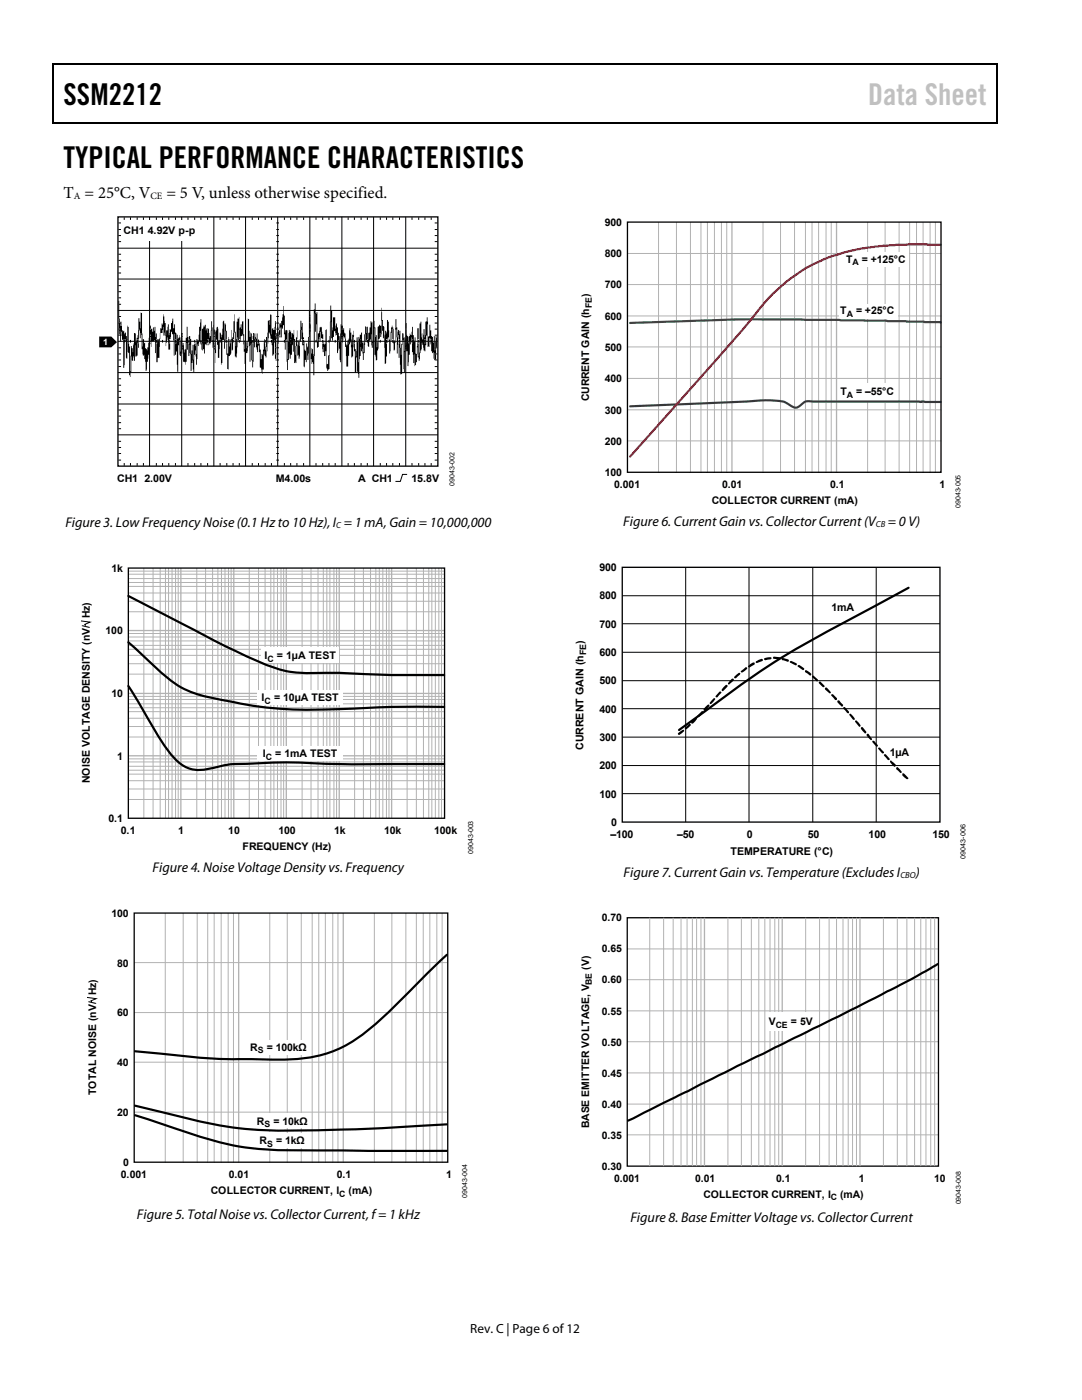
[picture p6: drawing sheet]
<svg xmlns="http://www.w3.org/2000/svg" width="216mm" height="279mm" viewBox="0 0 216 279" stroke-linecap="round" stroke-linejoin="round" font-family="sans-serif">
<path d="M10.5 12.7h.3v1h-.3zM198.8 12.7h.2v1h-.2zM198.8 12.7h.2v.3h-.2zM198.8 24.4h.2v.3h-.2z" fill="#000"/>
<path d="M10.5 12.8h188.3M10.7 13.7v11M198.9 13.7v11M10.5 24.5h188.3" fill="none" stroke="#000" stroke-width=".25"/>
<g fill="none" stroke="#000" stroke-width=".2">
<path d="M23.5 49.5h63.9M23.5 55.7h63.9M23.6 44.5h.6M23.6 45.8h.6M23.6 47h.6M23.6 48.2h.6M23.6 50.7h.6M23.6 52h.6M23.6 53.3h.6M23.6 54.5h.6M23.6 57h.6M23.6 58.2h.6"/>
<path d="M23.6 59.4h.6M24.8 43.4v.5M26 43.4v.5M27.4 43.4v.5M28.6 43.4v.5M29.8 43.3v49.7M31.2 43.4v.5M32.4 43.4v.5M33.7 43.4v.5M35 43.4v.5M36.3 43.3v49.7M37.5 43.4v.5"/>
<path d="M38.8 43.4v.5M40.1 43.4v.5M41.4 43.4v.5M42.7 43.3v49.7M43.9 43.4v.5M45.3 43.4v.5M46.5 43.4v.5M47.8 43.4v.5M49 43.3v49.7M50.3 43.4v.5M51.6 43.4v.5M52.9 43.4v.5"/>
<path d="M54.2 43.4v.5M55.1 44.5h.6M55.1 45.8h.6M55.1 47h.6M55.1 48.2h.6M55.1 50.7h.6M55.1 52h.6M55.1 53.3h.6M55.1 54.5h.6M55.1 57h.6M55.1 58.2h.6M55.1 59.4h.6"/>
<path d="M55.4 43.3v49.7M56.7 43.4v.5M58 43.4v.5M59.2 43.4v.5M60.6 43.4v.5M61.8 43.3v49.7M63.1 43.4v.5M64.4 43.4v.5M65.6 43.4v.5M66.9 43.4v.5M68.2 43.3v49.7M69.5 43.4v.5"/>
<path d="M70.7 43.4v.5M72.1 43.4v.5M73.3 43.4v.5M74.5 43.3v49.7M75.9 43.4v.5M77.1 43.4v.5M78.4 43.4v.5M79.7 43.4v.5M81 43.3v49.7M82.2 43.4v.5M83.5 43.4v.5M84.8 43.4v.5"/>
<path d="M86 43.4v.5M86.7 44.5h.6M86.7 45.8h.6M86.7 47h.6M86.7 48.2h.6M86.7 50.7h.6M86.7 52h.6M86.7 53.3h.6M86.7 54.5h.6M86.7 57h.6M86.7 58.2h.6M86.7 59.4h.6"/>
<path d="M23.5 62h63.9M23.5 68.1h63.9M23.5 74.4h63.9M23.6 60.7h.6M23.6 63.2h.6M23.6 64.5h.6M23.6 65.7h.6M23.6 66.9h.6M23.6 69.4h.6M23.6 70.6h.6M23.6 71.8h.6M23.6 73.2h.6"/>
<path d="M23.6 75.6h.6M23.6 76.9h.6M23.6 78.1h.6M23.6 79.3h.6M24.8 67.8v.6M26 67.8v.6M27.4 67.8v.6M28.6 67.8v.6M31.2 67.8v.6M32.4 67.8v.6M33.7 67.8v.6M35 67.8v.6"/>
<path d="M37.5 67.8v.6M38.8 67.8v.6M40.1 67.8v.6M41.4 67.8v.6M43.9 67.8v.6M45.3 67.8v.6M46.5 67.8v.6M47.8 67.8v.6M50.3 67.8v.6M51.6 67.8v.6M52.9 67.8v.6M54.2 67.8v.6"/>
<path d="M55.1 60.7h.6M55.1 63.2h.6M55.1 64.5h.6M55.1 65.7h.6M55.1 66.9h.6M55.1 69.4h.6M55.1 70.6h.6M55.1 71.8h.6M55.1 73.2h.6M55.1 75.6h.6M55.1 76.9h.6M55.1 78.1h.6"/>
<path d="M55.1 79.3h.6M56.8 67.8v.6M58 67.8v.6M59.2 67.8v.6M60.6 67.8v.6M63.1 67.8v.6M64.4 67.8v.6M65.6 67.8v.6M66.9 67.8v.6M69.5 67.8v.6M70.7 67.8v.6M72.1 67.8v.6"/>
<path d="M73.3 67.8v.6M75.9 67.8v.6M77.1 67.8v.6M78.4 67.8v.6M79.7 67.8v.6M82.2 67.8v.6M83.5 67.8v.6M84.8 67.8v.6M86 67.8v.6M86.7 60.7h.6M86.7 63.2h.6M86.7 65.7h.6"/>
<path d="M86.7 66.9h.6M86.7 69.4h.6M86.7 70.6h.6M86.7 71.8h.6M86.7 73.2h.6M86.7 75.6h.6M86.7 76.9h.6M86.7 78.1h.6M86.7 79.3h.6M86.7 64.5h.6M23.5 80.6h63.9M23.5 86.8h63.9"/>
<path d="M23.6 81.8h.6M23.6 83h.6M23.6 84.4h.6M23.6 85.6h.6M23.6 88.1h.6M23.6 89.3h.6M23.6 90.5h.6M23.6 91.8h.6M24.8 92.4v.5M26 92.4v.5M27.4 92.4v.5M28.6 92.4v.5"/>
<path d="M31.2 92.4v.5M32.4 92.4v.5M33.7 92.4v.5M35 92.4v.5M37.5 92.4v.5M38.8 92.4v.5M40.1 92.4v.5M41.4 92.4v.5M43.9 92.4v.5M45.3 92.4v.5M46.5 92.4v.5M47.8 92.4v.5"/>
<path d="M50.3 92.4v.5M51.6 92.4v.5M52.9 92.4v.5M54.2 92.4v.5M55.1 81.8h.6M55.1 83h.6M55.1 84.4h.6M55.1 85.6h.6M55.1 88.1h.6M55.1 89.3h.6M55.1 90.5h.6M55.1 91.8h.6"/>
<path d="M56.7 92.4v.5M58 92.4v.5M59.2 92.4v.5M60.6 92.4v.5M63.1 92.4v.5M64.4 92.4v.5M65.6 92.4v.5M66.9 92.4v.5M69.5 92.4v.5M70.7 92.4v.5M72 92.4v.5M73.3 92.4v.5"/>
<path d="M75.9 92.4v.5M77.1 92.4v.5M78.4 92.4v.5M79.7 92.4v.5M81.2 94.7h-.9l-.4 1.4h-1M82.2 92.4v.5M83.5 92.4v.5M84.8 92.4v.5M86 92.4v.5M86.7 81.8h.6M86.7 83h.6M86.7 84.4h.6"/>
<path d="M86.7 85.6h.6M86.7 88.1h.6M86.7 89.3h.6M86.7 90.5h.6M86.7 91.8h.6"/>
</g>
<g fill="#000">
<path d="M19.8 67.2h2.4l1.1 1.1-1.1 1h-2.4z" fill-rule="evenodd"/>
<path d="M23.6 60h.2v.6h-.2z" fill-rule="evenodd"/>
<path d="M23.6 60.8h.2v2.4h-.2z" fill-rule="evenodd"/>
<path d="M23.6 63.2h.2v.4h.1l.1 .8-.2 .1h.2v.6l.1-.9h.1l.1 1.7h.2v.3l.1-.2h.2v.7l.1-.2 .2-.1 .2 1.4 .1-2.8 .1 .2h.2l-.1 3 .2 1h.1v4.9h.1l.1-5h.2v.4h.2l.1 .8v-1.4l.2-.7-.1-1.4a.21 .21 0 0 1 .1-.3 .21 .21 0 0 1 .3 .2v1.4h-.2l.2 .1v.3v-.2h.2v-.9h.2v-.5l.1-3.4h.2v.7h.2l.1 1.3v-3.1h.1l.1 .1 .1 6.7 .1-1h.1l-.1-.5h.2v.8h.3v1h.1l.3 .4v-.6h.2v-.8l.1-.3h.1l-.1-.1v-.7h.1v-2.1h.2v-.3h.1v.6h-.1v.2l.4-.2v.6h.2v-.9h.1v.7h.1v-.8h.2v2l.1-.7h.2v1.4l-.2 .5v2.1h-.2v-2.3h.2l-.2-.1v-.9v.7l-.4 .3-.3-.1v1.1l-.1-.7h-.1l-.2 .6v1.7h-.2l-.1 1.4h-.2v1.5l-.1 .3h-.1v-1.8h-.1v-.5h-.2v-.9l-.1 .2h-.2l-.1-1.3h-.1v-2.8l-.2-.4v1h-.2l-.1-1.7-.2 2.3 .1 1.3h-.2l.1-.9h-.1v2.5l-.5 .1-.1-2.2v3.1h-.2l-.1-.9v.9l-.3-.1-.1-.8v3.2h-.2v.9h-.1v-.3h-.1v-4.4l-.3-.2v-2.5l-.1 3.8a.56 .56 0 0 1-.3-.8v-2.6l.2-.1-.3 .1v-.3h-.1v5l-.1 .5h-.2v-5.2l.2-.1h-.2v-.4l-.3 .1v-1.6h-.1v1.9l-.2 .1v-2.2l-.1 .7h-.2l.1-2.3zM23.8 65.6v.2h.2v-.2zM30 66.8v.2h.1v-.2zM30 67.3v.2h.1v-.2zM30 67.6v.1h.1zM24.9 67.7v.1h.1v-.1zM27.5 67.7v.1h.1v-.1zM30 67.8v.1h.1v-.1zM27.5 67.9v.5h.1v-.5zM30 68.1l.1 .1zM30 68.3v.2h.1v-.2z" fill-rule="evenodd"/>
<path d="M32.5 62.7l.1 .5h.2l.1 1.3h.2v2.4v-1h.3l.1-1.2h.2v2.2h.1l.1-1.2 .2 .1v-1.3h.2l.1-.9h.2v1.9l.2 .1v-.9h.1v1.7h.2l-.1 2h.2v-1.9l.1 .3h.2v.9l.1-.3h.1v-.5l.1 .4h.2v.8h-.2v-.3l-.1 .3h-.1l.1 .1v.7h-.1v5.3h-.2l-.2-4.1-.1 .7h-.2v-4.2l-.1 1.5v2.9h-.1l.1-2.9-.2-.2v-1.2l-.3-.1v-.4h-.2v1.5l-.1-.5v.5h-.2v.1h.2l-.2 .1v.5h.2l-.2 .1h.2v1a.19 .19 0 0 1-.2 .3 .19 .19 0 0 1-.2-.3v-2.4v.7h-.2v-.5h-.1v1.1h-.2v.7v-2.1h-.2v-.6l-.1 .6h-.2l-.1-1.8-.1 1.3h-.4v1.2l-.1 .4h-.2l.2 .1-.1 3.2h-.3v.9h-.3v-3.8h.2l-.2-.1h.2v-.6l.2-.1 .1 .2v-.3h.2l.1-2.1 .3 .1v-1h.1l.1 .2zM31.5 68.1l.1 .1zM35.3 68.1l.2 .1zM35 68.5h.2z" fill-rule="evenodd"/>
<path d="M36.2 66.5h.2v.3h-.1l.1 .2v.3h-.1l.1 .2-.1 .4h.1v.2h-.1l.1 .2-.1 .2v2h-.2v.6h-.2l-.1-2.9h.2l.1 2v-2h.2l-.2-.1z" fill-rule="evenodd"/>
<path d="M37.3 65.2h.1v2.1l.2-.1v1.2l-.1 1.4h-.2v-1.3v3.7h-.2v.6l-.1-.1a.32 .32 0 0 0 0-.4 .32 .32 0 0 0-.4-.1l-.2-2.4h-.1v-.4h.1l-.1-.2v-.3h.1l-.1-.1 .1-.1-.1-.2h.3l.1 .4v1.5h.1v-.6a.6 .6 0 0 0 .3-.7v-.9h.2l-.2-.1v-.7h.2zM37.3 68.1l.2 .1z" fill-rule="evenodd"/>
<path d="M38.8 68.4l.2 .1z" fill-rule="evenodd"/>
<path d="M40 63.7h.2l-.1 4.8h.2v1.3h-.1v-1.1h-.2v-2.7l-.1 2.1h-.3l.1 .1-.1 .9h-.1l-.1-.4-.1 4.1h-.2v-1.7l-.1-1.2h-.1v.9h-.1v3.6h-.2l-.1-2.5-.1 .6h-.2v1.5h-.2v-5.2l-.2 2.3h-.2v-2.6h.2h-.2l.2-.1-.1-1.3h.3v.6h.1l-.1 .5h.1v2.4l.1-.7h.2l.1-1.1v3h.1v-3h.2v-.3h.2l.2 2.1v-2.9h.2v.2h.2l.1-2.7h.2zM37.9 68.1l.1 .1zM39.4 68.1l.2 .1z" fill-rule="evenodd"/>
<path d="M41.4 68.4l.2 .1z" fill-rule="evenodd"/>
<path d="M41.4 68.5h.2v.4h-.2z" fill-rule="evenodd"/>
<path d="M40.6 65h.2l.1 .2v-.4h.2v1.1h.1v-.3l.2-.1v1l.1-.9h.2l.2 1.8v-.3h.2v-3h.2l.1 3.8h.2v-3.1l.1 1h.2v1h-.2v.2h.2v.3h-.2v.2h.2l-.2 .1 .2 .1-.2 .1v.1h.2v.2h-.2l.2 .2h-.2v.2h.2h-.2v.2l.2 .1h-.3v.6h-.2v-1.2l.2-.1-.3 .1-.1-2.2v2.1h-.3l.2 .1v.3l-.1 .2h-.2l-.1-.5 .1-.1-.1-.2h-.3v.5h-.1v.5l-.1-.2h-.3v1.8h-.2v-4.7v2.3h-.1l.1 .1v1.5h-.2v.2h-.1l-.1-1.4v-2.8l.2-.1zM41.4 67.7v.1h.2v-.1zM40.4 68.1l.1 .1zM40.9 68.1l.2 .1zM41.2 68.1l.1 .1z" fill-rule="evenodd"/>
<path d="M42.7 68.9a.21 .21 0 0 1 .2 .2 .21 .21 0 0 1-.2 .2z" fill-rule="evenodd"/>
<path d="M42.9 68.2h.2v2.3h-.2v2z" fill-rule="evenodd"/>
<path d="M42.7 69.4h.2v.4h-.2z" fill-rule="evenodd"/>
<path d="M43.2 65.3l.3-.1 .1 .4v1.9a.27 .27 0 0 0-.1 .3 .27 .27 0 0 0 .3 .1v-1.5a.6 .6 0 0 1 .3 .8l.1 .1v-.5h.2v-2.6l.3-.2v3.8l.1-3.2h.2l.1 1.4h.2l-.1 2.4 .1 .1h-.2l-.1-2.4-.1 3.5h-.2v-1.4l.2-.1h-.2v-.3h-.2v-1.4v1.4h-.1v.3h-.2l.2 .1v4.3h-.2v.3h-.1v-5.1h-.1v.4h-.4l.2 .1v3.2h-.3v-2.6h-.2l.1-.7-.2-.4-.1 .4h-.2v-1.9l.1-.3h.2zM43.5 68.1l.1 .1z" fill-rule="evenodd"/>
<path d="M45.5 67.2l.1 .5h.2v1.5h.1l.1-1h.1v2.3l-.2 .5a.53 .53 0 0 0-.3 .7l-.1 2h-.2v-2.9h-.1v-2.3h.1v2h.2z" fill-rule="evenodd"/>
<path d="M46.8 62.7l.1 3.5h.1v2.9l.1-.9h.1l-.1-.2 .1-3.8h.2v-.6h.3v-.4h.1v2.4v-.3h.2v-.6h.2l.1 1v-1.5l.3-.1v2.6h.1l.1 3 .2 .1v-.3h.2v-1.2h.2v.8v-5.5l.3 .1 .1 3.5h.2v-.8l.1 .1h.1l.1 5.3 .2-5.3h.2v1.2l.1-1.2h.1l.2 1.1h.1v-1.1h.2l-.1 1.7 .2 .4 .1-.9v.7h.2l-.2 .1h.2v1.3h.2v1.9h.2v-1.1h.2l.1 .3 .2-3.2 .2 .1v2l.2-.6v-1h.2v.3l.1-.3h.1v.3h-.1v1.6h-.2l.1-.9h-.1v2.1h-.2v-.2h-.2l-.2-1v3.6h-.1v.9l-.1-.9h-.2v.7l-.1-.5a.49 .49 0 0 0-.3-.7v-2.9h-.1v-1.4l-.2 .2v1.2h-.2l-.1-1h-.1v-1.1l.1-.1-.3 .1v-.5l-.1 .4 .1 1.2h-.2l-.1-.9-.1 4.9h-.2v-1.4h-.2v-3.4l-.1 .4v3.3h-.2v-3.1h-.1v-1h-.2l-.1 2.4h-.4l.1 1.4a.51 .51 0 0 1-.3 .7v-2.4h-.2v-1.5a.32 .32 0 0 1 .1-.5l-.1-.1v-1.1h-.2v-.3l-.1 .4h-.3v1.1h-.1v-.5h-.1l-.1-1.9v2.1h-.2l-.1-.6v.8h-.2l.2 .1-.1 2.3-.1 .8h-.2v-.2h-.1v-4.9l-.2 .3v1.2h-.2l.2 .2h-.2l-.1 2h-.2v-1.7l.2-.1h-.2v-.2l-.2 .2v-.3h.1v-2l.1 1.9h.1v-.4h.2l.1-3.2h.2zM49.8 68.1l.2 .1zM50.1 68.1l.1 .1zM50.5 68.1l.2 .1z" fill-rule="evenodd"/>
<path d="M53.1 67.2h.2v.9h-.2z" fill-rule="evenodd"/>
<path d="M55 71.9l.1 .1z" fill-rule="evenodd"/>
<path d="M55.3 65.2h.3l-.2 .1 .2 .3h-.3z" fill-rule="evenodd"/>
<path d="M53.9 62.7l.3 .1v3.9l.1-1.2h.2v.3h.3l.1-1.7h.2v3.3v-.9h.2v-.7h.3h-.2v.2h.2h-.2v.2h.2v.2l-.2 .1 .3-.1 .1-.6h.1v1h-.1v.2l-.1-.2h-.4v.8h-.2v1.7h-.1l.1 .1v1.1h-.1v.2h.1v1.1l-.2-.2-.1-3.8-.2 .3 .1 2.6h-.2v.3h-.2v-2.1l-.1-.2v-.2h.1l-.1-.1a.29 .29 0 0 0 .1-.3 .29 .29 0 0 0-.1-.3h.1v-.1l-.3-.1-.1-1-.1-.2h-.2v1.1h-.1v.6h-.1v-4.1l.4-.1v.9h.1zM55.4 66.5v.2h.2v-.2zM54.3 68.1l.2 .1zM54.9 68.1l.2 .1z" fill-rule="evenodd"/>
<path d="M55.4 67h.3v1.5h-.2l.1-1.4z" fill-rule="evenodd"/>
<path d="M55.8 67h.1v.3h-.1z" fill-rule="evenodd"/>
<path d="M56.6 61.1h.1v1.9h.1v3.4l.2-.6 .4 .1v2.2h-.2l-.1-.4-.2 .4v1.7l-.2-4.9h-.2v.7h-.2l-.1-.3v2h-.2v-2l-.1 .3h-.1v-1l.2-.1 .1 .3v-.8h.2l.1-1.3h.2z" fill-rule="evenodd"/>
<path d="M57.6 65.8h.2v.4h.2l.1-.3v1.4l.1-.8h.3l.1 .3 .1-1v1.9h.2v.4h-.2v-.2l-.3 .2 .2 .1v2h-.2v-1.4h-.1v2h-.3v.8h-.2l-.2-2.3v2.5h-.2v2.1h-.1l-.1-1.7v-4h.2v3.5v-3.5h.2zM58 67.7l.1 .1zM58 67.9l.1 .5zM57.6 68.1l.2 .1zM58.2 68.1l.1 .1zM58 68.5h.1z" fill-rule="evenodd"/>
<path d="M59.2 65.9l.1 1.8-.1 .1 .1 .1-.1 .4 .1 .1v.5l-.2 .2v3.4h-.1l-.1-.3v.3h-.2v-4.3h.2l.1 2.6v-1.7l.1-.9v-.9h.1z" fill-rule="evenodd"/>
<path d="M59.5 67.9h.2v.2h-.2z" fill-rule="evenodd"/>
<path d="M59.9 64h.2v1.2l.1-.7h.2l.1 2.8h.2v.4h-.2v.1h.2l-.2 .1v.5h.2v-.2l.1 1.8h.2l.1-.2v-1.3h.2l.1 .8 .1-1.1h.1v3.6h-.2l-.2-2v2.5h-.2v-.5h-.2v1.5l-.2-.1v-4.3h-.3v-2.5l-.1 1.3-.1-1.9h-.1v2.3l-.1 .1-.2-.2 .2-.2zM60.5 68.5h.2z" fill-rule="evenodd"/>
<path d="M59.5 68.2h.2v.9l.2-.9-.1 3.4h-.2v-.8l-.3 .2v-2.1h.2z" fill-rule="evenodd"/>
<path d="M62.8 60.6h.2l.1 2h.1v-.3h.1v5.8h-.1v-3.4h-.1v1.5h-.2l-.1-3.7-.1 12.4h-.2v-2.3l-.1-.3h-.1v.4l-.1-.1v-.9h-.2l-.1-1.2v-4.3l-.1 .6h-.1l.1 .4h-.2v.9h-.1v-.9h.1l.1-5.4 .2 1v.4h-.2h.2v1.2l-.2 .1h.2l.1 .2v5.8h.2v-1h.1v.2h.1v.9l.2 .4v-2.8h.1l-.1-.1v-6.3h.2zM61.7 65.6v.2h.2v-.2z" fill-rule="evenodd"/>
<path d="M63.8 65.3l.1-.1 .3 .1 .1 1.4h.2v1l-.4-.2v-1.3h-.2v1.9h-.1l-.1-.9-.1 2-.4 .2 .2-2.9h.3z" fill-rule="evenodd"/>
<path d="M64.3 67.8l.2 .1z" fill-rule="evenodd"/>
<path d="M64.3 68.4l.2 .1z" fill-rule="evenodd"/>
<path d="M64.6 67.9l.1 .2z" fill-rule="evenodd"/>
<path d="M65.9 61h.2v1h.2l.1 3.9v-2.6h.5v2.3l.2-1h.1v.7h.2v1.1l.2 .1v.6h.2v1h-.2v-.3l-.1 .3h-.2l.2 .1v1.7l-.1 .6h-.2v-3.6h-.1v-.4h-.1l-.1 .5v-1l-.3 .1v1.1h-.2v.9l-.1-.6h-.2l-.1-3.2v3.8h-.2l-.1 5.6h-.2v.3h-.2v-.3l-.2-.3v-3.3h-.2v1h-.2v-1.9l-.1 1.1h-.2l-.1-1.8 .3 .1 .1-.4v.6v-.2h.2v-2.8l.3-.1-.1 2.5h.1v4.5h.1l.2-.1v-1.6l.2-.1z" fill-rule="evenodd"/>
<path d="M67.6 68.2h.5v4.1h-.2v-.5h-.1v-2.2h-.2z" fill-rule="evenodd"/>
<path d="M68 64.7h.1v.4l.3-.1v.8l.1-.3h.2v.9l.2 .1 .1 1.6h-.1l-.1-.8h-.2l-.1-.2-.1 1.3-.2-.1 .1-.7h-.2v.5h-.2zM68.1 65.6v.2h.2v-.2zM68.1 66.8v.2h.2v-.2zM68.1 67.3v.2h.2v-.2z" fill-rule="evenodd"/>
<path d="M69.7 65.5h.2v.9h.2l.1 2.4 .1-2h.2v-.8l.1 2.4h.2l-.2 .1h.2v1.2h.2v1.4l.2-1.1v-1.8l.2 .1v4l.2-4.1-.1-1h.2v.4h.1v-.8h.3v-.4h.1v2.1l.1-.3h.2v2.1l.1-1.8h.1v-.3h.2l-.1 2.3h-.2v1.3h-.2l-.1-2.2-.1 .5h-.1l-.1-.9v1.9h-.2v.6h-.1v3.7h-.2l-.1-1.2h-.2v-4v1.1h-.1v3.1l-.3-.1v-4.2h-.2l-.1-.8v-2.1v3.9l-.4 .2v-3.2h-.2l-.1 .6h-.1v2.4l-.2-.1v2.2h-.4l-.1-4h-.1v-1h.1l.1 .7h.2v-.6l.3 .1-.1-.7 .2-.1zM72 67.7l.1 .1zM72 67.9l.1 .5zM69.7 68.1l.1 .1zM71.7 68.1l.1 .1zM69.4 68.5h.2zM72 68.5h.1z" fill-rule="evenodd"/>
<path d="M71.2 67.3h.2v.8h-.2z" fill-rule="evenodd"/>
<path d="M72.9 65.1v.1h.2v1.3l.1-1.3h.2v2.5h-.2l-.1 .4h-.2v-1.4v1.4h-.2z" fill-rule="evenodd"/>
<path d="M76.1 61.4l.1 .9v1.6h.2v1.2h.2l.1 .1v1.9l.2-.3v-.8h.1v.5l.2-.3v-2.3h.2v.3h.2l.1 3.6h.2l-.2 .4h.2v1.9v.4h-.2v-2.4l-.1-.8h-.2l-.2 .8 .1 .4h-.3h.2v2.6h-.2v1.5h-.2l-.1-5.5-.1 .4h-.2l-.2-3.5v2.7l-.1 .5h-.2l-.1-.7v1.1l-.3 .1v1.9l-.1 .3h-.1v1.9l-.1 .1h-.2l-.1-1.1h-.2v-2.6h.2l-.2-.1v-2.6l-.2 .1v.2h.1v1h-.1l-.1 2.6h-.2l-.1-.5v-2.2l-.2 1.2-.4 .2 .2 .1v1l-.3-.1v-1.2h-.2l.3-.1v-1.3l.2-.1v-1.1h.2l.1 .7-.1-1.9h.2v.3h.2l-.1 3.8h.2v-4h.1v.8h.1v-1l.1 1.3h.2v1.9l.1-.3h.2v1.2h-.2v.1h.2v1.1h.1v-1l.1-.1v-3h.1l.1-.4h.2v.3l.3-.1zM77 67.7v.1h.2v-.1zM77 67.9v.5h.2v-.5zM76.8 68.1l.2 .1z" fill-rule="evenodd"/>
<path d="M78.9 63.7h.2v1.6h.2v2l.1-1.5h.2v.9l.1-.7h.2l-.1 2.2 .1 1.2h.1v1.4l.3-4.3a.48 .48 0 0 1 .2 .7l.2 2.8v-2.7h.2v.4h.1v-3.2h.1v2.3l.4 .4v.9l-.2 .1h.2v.3l.1-.3h.2v2.6h-.2l-.1 2.3h-.2v-3a.31 .31 0 0 1-.3-.2 .31 .31 0 0 1 0-.3v-.5v.2h-.1l.1 .1v.2h-.1v.7h-.1v4.1h-.2v-.7l-.1-.1v-5.7h-.2l-.1 6.7-.3 .1-.1-5.3-.1 2h-.2v-2.9h.2h-.2a.36 .36 0 0 0 0-.7h.2v-.1h-.2v-.8l-.1 3.6h-.2l.1-2.4-.2-.8v-1.5h-.2v2.7l-.2 1.4h-.2v-1.4l-.2-.1a.29 .29 0 0 0 .2-.3 .29 .29 0 0 0-.2-.3h.2v-.1h-.2v-2.1h-.1l-.1 2.5-.2 .1 .1-2.9h.2v-.3h.1v.3h.2v.4v2.5h.2zM80.9 67.8v.1h.1v-.1zM80.9 68.1l.1 .1zM81 68.1l.2 .1zM80.9 68.3v.2h.1v-.2zM80.9 68.5v.2h.1v-.2zM80.9 68.8v.1h.1z" fill-rule="evenodd"/>
<path d="M82.2 65.2h.2v1.7h.2l.1 1.3v-.9h.2l-.1 .9 .2 2.4h.2l.1-1.5v-3.6h.2v2.2h-.1v.1h.1l-.1 .1v.5l.1 .1h-.1h.1l.1 2.6 .2-2.9-.1-3.6h.2v-.4h.2v3.1l.1-.8h.1v1.3h.1l.1-2.1h.2v1.6l.2-.4v-2.6a.79 .79 0 0 0 .3-1h.1l.1 .9v3l.1-.1h.2v-2.3h.2v1.1h.1v1.2a.66 .66 0 0 1 .4 .8l-.2 .3 .4 .3v-1.4h.1v2.8h.1v-.5h.2v1.1h-.2v.2h.2v1.1h-.2h-.1v-1.3l-.2 1.1v-1.3l-.3 .2v-.4h-.2v-2.4h-.1v1v-1.2h-.2v1.7h-.2v-.1l-.2 .1-.1-4.5v2.3h-.2v1.1h-.1l.1 .1v.7l-.1-.1-.1 1.3a.52 .52 0 0 1-.3-.7l-.1-.6h-.1v-.4h-.1v1.3l-.1 .2h-.2l-.1 1.8-.1 .3h-.2v-.7h-.1l-.1-2-.1 3h-.2v.6h-.2l-.1-2.2v2.4v-.6h-.2v-1.7l-.1-.5h-.2v-3l-.2 .7a.24 .24 0 0 1-.3 .2 .24 .24 0 0 1-.1-.4v-.7h.2v-.6l.1 .3 .2 .1zM84.7 67.7v.1h.2v-.1zM84.7 67.9v.5h.2v-.5zM82.4 68.1l.2 .1zM83.9 68.1l.2 .1zM84.2 68.1l.1 .1zM84.4 68.1l.1 .1zM85.4 68.1l.2 .1zM84.7 68.5h.2z" fill-rule="evenodd"/>
<path d="M81.9 68.2h.1v.5h-.1z" fill-rule="evenodd"/>
<path d="M86.9 67.1h.2l.1 .3v1.8h-.2v-.7v.8h-.2v-1.1h.3l-.2-.1z" fill-rule="evenodd"/>
</g>
<path d="M23.5 43.3h63.9v49.7h-63.9z" fill="none" stroke="#000" stroke-width=".26"/>
<path d="M24.2 43.9h13.8v4.1h-13.8z" fill="#fff"/>
<g fill="none" stroke="#b2b2b2" stroke-width=".2">
<path d="M25.6 120h63.1M25.6 118.3h63.1M25.6 117h63.1M25.6 116.2h63.1M25.6 115.5h63.1M25.6 114.6h63.1M25.6 114h63.1M28.7 113.4v49.9M30.5 113.4v49.9M32 113.4v49.9M33 113.4v49.9M33.6 113.4v49.9"/>
<path d="M34.3 113.4v49.9M35 113.4v49.9M35.6 113.4v49.9M39.3 113.4v49.9M41 113.4v49.9M42.4 113.4v49.9M43.5 113.4v49.9M44.2 113.4v49.9M44.9 113.4v49.9M45.6 113.4v49.9M46.1 113.4v49.9M49.7 113.4v49.9"/>
<path d="M51.6 113.4v49.9M52.9 113.4v49.9M54 113.4v49.9M54.7 113.4v49.9M55.4 113.4v49.9M56.1 113.4v49.9M56.6 113.4v49.9M60.3 113.4v49.9M62.1 113.4v49.9M63.5 113.4v49.9M64.5 113.4v49.9M65.2 113.4v49.9"/>
<path d="M65.8 113.4v49.9M66.6 113.4v49.9M67.2 113.4v49.9M70.8 113.4v49.9M72.5 113.4v49.9M73.9 113.4v49.9M75 113.4v49.9M75.7 113.4v49.9M76.4 113.4v49.9M77.1 113.4v49.9M77.6 113.4v49.9M81.2 113.4v49.9"/>
<path d="M83.1 113.4v49.9M84.5 113.4v49.9M85.6 113.4v49.9M86.2 113.4v49.9M86.9 113.4v49.9M87.6 113.4v49.9M88.1 113.4v49.9M25.6 139.6h63.1M25.6 139h63.1M25.6 122.1h63.1M25.6 134.5h63.1M25.6 132.5h63.1"/>
<path d="M25.6 130.8h63.1M25.6 129.6h63.1M25.6 128.8h63.1M25.6 127.9h63.1M25.6 127.1h63.1M25.6 126.4h63.1M25.6 147.1h63.1M25.6 145h63.1M25.6 143.3h63.1M25.6 142h63.1M25.6 141.2h63.1M25.6 140.5h63.1"/>
<path d="M25.6 159.6h63.1M25.6 157.5h63.1M25.6 155.8h63.1M25.6 154.5h63.1M25.6 153.7h63.1M25.6 152.9h63.1M25.6 152.1h63.1M25.6 151.4h63.1"/>
</g>
<path d="M36.1 113.4v49.9M46.7 113.4v49.9M57.1 113.4v49.9M67.7 113.4v49.9M78.1 113.4v49.9M25.6 125.8h63.1M25.6 138.4h63.1M25.6 150.8h63.1" fill="none" stroke="#b2b2b2" stroke-width=".26"/>
<path d="M25.6 113.4h63.1v49.9h-63.1z" fill="none" stroke="#000" stroke-width=".26"/>
<path d="M25.6 136.9l2.3 3.6a77.6 77.6 0 0 0 6.7 10.6 6.6 6.6 0 0 0 7.3 2.3 22.4 22.4 0 0 1 7.9-1 123.8 123.8 0 0 1 16.8 .1h22M25.6 128.2l2.6 2.4a38.1 38.1 0 0 0 8.8 7 39.8 39.8 0 0 0 9.7 2.5 82 82 0 0 0 22 1.4 227 227 0 0 1 19.9-.4" fill="none" stroke="#000" stroke-width=".44"/>
<path d="M16.2 123.9l1.8 .3-1.1 .4 .2 .3" fill="none" stroke="#000" stroke-width=".2"/>
<g fill="#fff">
<path d="M52.2 129.2h15.4v3.1h-15.4z"/>
<path d="M51.3 137.7h17.1v3h-17.1z"/>
<path d="M51.3 148.8h17.1v3h-17.1z"/>
</g>
<path d="M25.6 118.9l10.5 5.5a153.3 153.3 0 0 0 19.1 9 29.8 29.8 0 0 0 10.4 .9h2.1a246.6 246.6 0 0 0 20.9 .4" fill="none" stroke="#000" stroke-width=".44"/>
<g fill="none" stroke="#b2b2b2" stroke-width=".2">
<path d="M26.8 192.1h62.5M33 182.2v49.7M36.6 182.2v49.7M39.3 182.2v49.7M41.4 182.2v49.7M42.7 182.2v49.7M44.1 182.2v49.7M45.5 182.2v49.7M46.6 182.2v49.7M53.8 182.2v49.7M57.3 182.2v49.7M60.1 182.2v49.7"/>
<path d="M62.3 182.2v49.7M63.6 182.2v49.7M64.9 182.2v49.7M66.4 182.2v49.7M67.4 182.2v49.7M74.7 182.2v49.7M78.2 182.2v49.7M81 182.2v49.7M83.1 182.2v49.7M84.5 182.2v49.7M85.8 182.2v49.7M87.2 182.2v49.7"/>
<path d="M88.2 182.2v49.7M26.8 212h62.5M26.8 202.1h62.5M26.8 222h62.5"/>
</g>
<path d="M47.6 182.2v49.7M68.5 182.2v49.7" fill="none" stroke="#b2b2b2" stroke-width=".26"/>
<path d="M17.4 199.1l1.8 .2-1.1 .4 .2 .3" fill="none" stroke="#000" stroke-width=".2"/>
<path d="M26.8 182.2h62.5v49.7h-62.5z" fill="none" stroke="#000" stroke-width=".26"/>
<g fill="#fff">
<path d="M49.5 207.6h12.2v2.9h-12.2z"/>
<path d="M49.5 222h12.2v3h-12.2z"/>
<path d="M49 226.1h12.2v3h-12.2z"/>
<path d="M53.3 222.2h1.1v3.3h-1.1z"/>
<path d="M53.3 226h1.1v3.3h-1.1z"/>
</g>
<path d="M89.2 190.5l-5.2 5a95.1 95.1 0 0 1-13 11.9 24.8 24.8 0 0 1-14.4 4.1l-5.9-.1a139.6 139.6 0 0 1-20.8-1.3l-3-.3M26.9 220.7l7.5 1.8a83.1 83.1 0 0 0 28.1 3.1 488.6 488.6 0 0 0 26.7-1.2M26.9 222.6l7.5 2.4a66.2 66.2 0 0 0 19.2 4.4l5.9 .2 29.7 .1" fill="none" stroke="#000" stroke-width=".43"/>
<g fill="none" stroke="#b2b2b2" stroke-width=".2">
<path d="M125.2 56.8h62.6M125.2 50.6h62.6M131.4 44.3v50M135 44.3v50M137.8 44.3v50M139.9 44.3v50M141.2 44.3v50M142.6 44.3v50M144 44.3v50M145 44.3v50M152.3 44.3v50M155.7 44.3v50"/>
<path d="M158.5 44.3v50M160.7 44.3v50M162 44.3v50M163.3 44.3v50M164.8 44.3v50M165.9 44.3v50M173.1 44.3v50M176.6 44.3v50M179.4 44.3v50M181.5 44.3v50M182.9 44.3v50M184.2 44.3v50"/>
<path d="M185.6 44.3v50M186.6 44.3v50M125.2 75.5h62.6M125.2 69.2h62.6M125.2 63.1h62.6M125.2 88h62.6M125.2 81.8h62.6"/>
</g>
<path d="M146 44.3v50M166.9 44.3v50" fill="none" stroke="#b2b2b2" stroke-width=".26"/>
<g fill="#fff">
<path d="M167.5 76.4h11.7v3.5h-11.7z"/>
<path d="M167.4 60.7h11.6v2.9h-11.6z"/>
<path d="M168.4 50.3h12.9v2.9h-12.9z"/>
</g>
<path d="M187.7 64.4l-15.5-.5-22.5-.2-24 .8" fill="none" stroke="#008340" stroke-width=".44"/>
<path d="M187.7 80.2l-25.7-.1a2.14 2.14 0 0 0-2.4 .9 1.36 1.36 0 0 1-2-.2 6.6 6.6 0 0 0-4.2-.9l-27.7 1.2" fill="none" stroke="#0a347c" stroke-width=".44"/>
<path d="M187.7 48.9l-6.6-.1-6.4 .4-4.7 .8-5.1 1.6a33.9 33.9 0 0 0-15 12.1l-7 8.1-17.2 19.3" fill="none" stroke="#db0029" stroke-width=".44"/>
<path d="M125.2 44.3h62.6v50h-62.6zM125.2 183.2h62.1v49.5h-62.1z" fill="none" stroke="#000" stroke-width=".26"/>
<path d="M124.2 113.2h63.4v50.9h-63.4z" fill="none" stroke="#000" stroke-width=".27"/>
<path d="M124.2 118.9h63.4M136.8 113.2v50.9M149.5 113.2v50.9M162.2 113.2v50.9M174.8 113.2v50.9M124.2 135.8h63.4M124.2 130.2h63.4M124.2 124.5h63.4M124.2 158.4h63.4M124.2 152.8h63.4M124.2 147.1h63.4M124.2 141.4h63.4" fill="none" stroke="#000" stroke-width=".2"/>
<path d="M181.3 117.3l-1.5 .8a416.6 416.6 0 0 0-26.9 15.1l-5.6 3.8-11.8 8.7" fill="none" stroke="#000" stroke-width=".44"/>
<path d="M180 154.4a1.35 1.35 0 0 0 1 1.1l.2-.1a.56 .56 0 0 0-.4-.6 .6 .6 0 0 0-.8-.4zM178.9 153.1l-.1 .4 .4 .3a.54 .54 0 0 0 .7 .4 1.36 1.36 0 0 0-1-1.1zM177.7 151.8a1.33 1.33 0 0 0 .9 1.2l.1-.4-.9-.8zM176.4 150.6a.55 .55 0 0 0 .4 .6 .5 .5 0 0 0 .7 .4v-.2l-.4-.4a.54 .54 0 0 0-.7-.4zM175.3 149.2v.3l.3 .4a.54 .54 0 0 0 .7 .4 .55 .55 0 0 0-.4-.7 .5 .5 0 0 0-.6-.4zM174.1 147.8a.63 .63 0 0 0 .4 .8 .49 .49 0 0 0 .6 .4l.1-.3-.7-.8zM173 146.5v.4l.3 .3a.53 .53 0 0 0 .6 .4v-.2l-.6-.9zM171.8 145.2v.3l.3 .4a.53 .53 0 0 0 .7 .4v-.3l-.3-.4a.49 .49 0 0 0-.7-.4zM170.7 143.8v.3l.8 1 .2-.4-.4-.5a.54 .54 0 0 0-.6-.4zM169.5 142.5a.72 .72 0 0 0 .4 .8l.4 .3 .2 .1v-.4l-.3-.4a.53 .53 0 0 0-.7-.4zM168.3 141.2a.55 .55 0 0 0 .4 .6l.3 .4 .4 .1a.63 .63 0 0 0-.4-.7 .54 .54 0 0 0-.7-.4zM167.1 139.8a1.67 1.67 0 0 0 .9 1.2l.2-.1a.5 .5 0 0 0-.4-.7 .5 .5 0 0 0-.7-.4zM165.9 138.6a.55 .55 0 0 0 .4 .7 .5 .5 0 0 0 .7 .4 .66 .66 0 0 0-.5-.9l-.2-.2zM164.7 137.3a1.42 1.42 0 0 0 .9 1.1l.2-.2-.4-.5a.56 .56 0 0 0-.7-.4zM163.4 136.1a.66 .66 0 0 0 .5 .8l.3 .2h.3a.55 .55 0 0 0-.4-.7l-.4-.4zM162.1 134.9a.5 .5 0 0 0 .4 .6 .55 .55 0 0 0 .7 .4v-.1a1.77 1.77 0 0 0-1.1-.9zM160.7 133.8v.4l1 .6 .2-.2-.1-.2-.8-.6zM159.2 132.8v.2l.9 .7 .3-.1v-.2l-.7-.5-.3-.2zM157.6 132v.2l1.2 .6 .2-.1a.54 .54 0 0 0-.6-.6l-.6-.2zM156 131.3l.1 .5 1.1 .3 .2-.2a.57 .57 0 0 0-.7-.5zM154.3 131.1l-.1 .2a1.23 1.23 0 0 0 1.5 .1l-.2-.3zM152.5 131.4v.2l.2 .2 1-.2 .3-.3-.3-.2zM150.8 132v.2l.1 .1 .7-.2a.52 .52 0 0 0 .6-.4l-.3-.2zM149.3 132.9v.2a.53 .53 0 0 0 .7-.2 .57 .57 0 0 0 .6-.6 1.4 1.4 0 0 0-1.3 .6zM147.9 133.9v.3a1.38 1.38 0 0 0 1.2-.9l-.3-.1zM146.5 135v.3a.65 .65 0 0 0 .8-.4l.4-.4-.2-.2zM146 135.5l-.8 .9 .2 .2 .6-.4a.54 .54 0 0 0 .4-.7zM144.6 136.9l-.5 .6v.4a.55 .55 0 0 0 .6-.4 .61 .61 0 0 0 .4-.8h-.2zM143.5 138.1l-.7 .8v.2a.5 .5 0 0 0 .7-.4 .55 .55 0 0 0 .4-.6zM142.4 139.4l-.7 .8v.3a1.43 1.43 0 0 0 1-1zM141 140.9l-.2 .1a.62 .62 0 0 0-.4 .8 .5 .5 0 0 0 .7-.4 .62 .62 0 0 0 .4-.8zM140 142l-.4 .4a.55 .55 0 0 0-.4 .6 .72 .72 0 0 0 .9-.5l.2-.4v-.1zM138 144v.4a1.34 1.34 0 0 0 1.1-1l-.2-.2-.1 .1zM136.7 145.2l-.1 .3a1.33 1.33 0 0 0 1.2-1l-.3-.1zM135.3 146.3v.3l.3 .1 .9-.7v-.3h-.3z" fill="#000"/>
<g fill="none" stroke="#b2b2b2" stroke-width=".2">
<path d="M125.2 195.5h62.1M125.2 189.4h62.1M129.6 183.2v49.5M132.4 183.2v49.5M134.3 183.2v49.5M135.9 183.2v49.5M137.1 183.2v49.5M138.2 183.2v49.5M139 183.2v49.5M139.9 183.2v49.5M145.2 183.2v49.5M147.9 183.2v49.5"/>
<path d="M149.9 183.2v49.5M151.4 183.2v49.5M152.6 183.2v49.5M153.6 183.2v49.5M154.6 183.2v49.5M155.4 183.2v49.5M160.8 183.2v49.5M163.5 183.2v49.5M165.4 183.2v49.5M166.9 183.2v49.5M168.2 183.2v49.5M169.2 183.2v49.5"/>
<path d="M170.1 183.2v49.5M170.9 183.2v49.5M176.3 183.2v49.5M179 183.2v49.5M181 183.2v49.5M182.5 183.2v49.5M183.7 183.2v49.5M184.8 183.2v49.5M185.7 183.2v49.5M186.5 183.2v49.5M125.2 214.1h62.1M125.2 207.9h62.1"/>
<path d="M125.2 201.7h62.1M125.2 226.5h62.1M125.2 220.3h62.1"/>
</g>
<path d="M140.6 183.2v49.5M156.1 183.2v49.5M171.6 183.2v49.5" fill="none" stroke="#b2b2b2" stroke-width=".26"/>
<path d="M152.9 202h8.2v3.7h-8.2z" fill="#fff"/>
<path d="M187.1 192.4l-5.3 3-7.2 3.8-49.3 24.4" fill="none" stroke="#000" stroke-width=".43"/>
<g font-size="6">
<text x="12.7" y="21">SSM2212</text>
<text x="12.7" y="33.6">TYPICAL PERFORMANCE CHARACTERISTICS</text>
</g>
<text font-size="6" fill="#c0c0c0" x="173.2" y="21">Data Sheet</text>
<g font-size="3.3">
<text x="12.7" y="39.5">T = 25°C, V</text>
<text x="33.2" y="39.5">= 5 V, unless otherwise specified.</text>
</g>
<g font-size="2.8">
<text x="13" y="105.2">Figure 3. Low Frequency Noise (0.1 Hz to 10 Hz), I = 1 mA, Gain = 10,000,000</text>
<text x="124.4" y="105">Figure 6. Current Gain vs. Collector Current (V</text>
<text x="177.2" y="105">= 0 V)</text>
<text x="30.5" y="174.1">Figure 4. Noise Voltage Density vs. Frequency</text>
<text x="124.4" y="175">Figure 7. Current Gain vs. Temperature (Excludes I</text>
<text x="182.7" y="175">)</text>
<text x="27.3" y="243.2">Figure 5. Total Noise vs. Collector Current, f = 1 kHz</text>
<text x="125.8" y="244">Figure 8. Base Emitter Voltage vs. Collector Current</text>
</g>
<text font-size="2.6" x="93.8" y="266">Rev. C | Page 6 of 12</text>
<g font-size="2.1">
<text x="24.7" y="46.7">CH1 4.92V p-p</text>
<text x="120.7" y="45">900</text>
<text x="120.7" y="51.3">800</text>
<text x="168.8" y="52.5">T</text>
<text x="172" y="52.5">= +125°C</text>
<text x="117.6" y="59.3" transform="rotate(-90 117.6 59.3)">)</text>
<text x="120.7" y="57.5">700</text>
<text x="120.7" y="63.8">600</text>
<text x="167.7" y="62.7">T</text>
<text x="170.8" y="62.7">= +25°C</text>
<text x="120.7" y="70">500</text>
<text x="120.7" y="76.3">400</text>
<text x="117.6" y="80.1" transform="rotate(-90 117.6 80.1)">CURRENT GAIN (h</text>
<text x="120.7" y="82.6">300</text>
<text x="167.7" y="78.9">T</text>
<text x="170.9" y="78.9">= –55°C</text>
<text x="120.7" y="88.8">200</text>
<text x="120.7" y="95">100</text>
<text x="23.4" y="96.2">CH1 2.00V</text>
<text x="55" y="96.2">M4.00s</text>
<text x="71.4" y="96.2">A CH1</text>
<text x="82.1" y="96.2">15.8V</text>
<text x="122.6" y="97.4">0.001</text>
<text x="142" y="100.6">COLLECTOR CURRENT (mA)</text>
<text x="144.1" y="97.4">0.01</text>
<text x="165.6" y="97.4">0.1</text>
<text x="187.5" y="97.4">1</text>
<text x="119.6" y="113.9">900</text>
<text x="22.2" y="114.1">1k</text>
<text x="119.6" y="119.6">800</text>
<text x="119.6" y="125.3">700</text>
<text x="165.9" y="121.9">1mA</text>
<text x="21.1" y="126.6">100</text>
<text x="52.8" y="131.5">I</text>
<text x="55.3" y="131.5">= 1µA TEST</text>
<text x="116.5" y="128.4" transform="rotate(-90 116.5 128.4)">)</text>
<text x="119.6" y="130.9">600</text>
<text x="119.6" y="136.6">500</text>
<text x="22.2" y="139.1">10</text>
<text x="52.2" y="139.9">I</text>
<text x="54.7" y="139.9">= 10µA TEST</text>
<text x="119.6" y="142.2">400</text>
<text x="116.5" y="149.6" transform="rotate(-90 116.5 149.6)">CURRENT GAIN (h</text>
<text x="119.6" y="147.9">300</text>
<text x="23.4" y="151.6">1</text>
<text x="52.5" y="151.1">I</text>
<text x="54.9" y="151.1">= 1mA TEST</text>
<text x="119.6" y="153.5">200</text>
<text x="177.5" y="150.9">1µA</text>
<text x="17.9" y="156.3" transform="rotate(-90 17.9 156.3)">NOISE VOLTAGE DENSITY (nV/ Hz)</text>
<text x="119.6" y="159.2">100</text>
<text x="21.6" y="164.1">0.1</text>
<text x="24.1" y="166.4">0.1</text>
<text x="35.6" y="166.4">1</text>
<text x="45.6" y="166.4">10</text>
<text x="55.5" y="166.4">100</text>
<text x="66.7" y="166.4">1k</text>
<text x="76.7" y="166.4">10k</text>
<text x="86.6" y="166.4">100k</text>
<text x="121.8" y="167.2">–100</text>
<text x="121.9" y="164.9">0</text>
<text x="135.1" y="167.2">–50</text>
<text x="149" y="167.2">0</text>
<text x="161.2" y="167.2">50</text>
<text x="173.3" y="167.2">100</text>
<text x="186.1" y="167.2">150</text>
<text x="48.4" y="169.7">FREQUENCY (Hz)</text>
<text x="145.7" y="170.6">TEMPERATURE (°C)</text>
<text x="22.2" y="182.9">100</text>
<text x="120.1" y="183.9">0.70</text>
<text x="120.1" y="190.1">0.65</text>
<text x="23.4" y="192.9">80</text>
<text x="117.6" y="193.5" transform="rotate(-90 117.6 193.5)">(V)</text>
<text x="120.1" y="196.3">0.60</text>
<text x="23.4" y="202.8">60</text>
<text x="120.1" y="202.5">0.55</text>
<text x="49.9" y="209.7">R</text>
<text x="53.2" y="209.7">= 100kΩ</text>
<text x="120.1" y="208.7">0.50</text>
<text x="153.4" y="204.6">V</text>
<text x="157.8" y="204.6">= 5V</text>
<text x="23.4" y="212.8">40</text>
<text x="120.1" y="214.9">0.45</text>
<text x="19.2" y="218.6" transform="rotate(-90 19.2 218.6)">TOTAL NOISE (nV/ Hz)</text>
<text x="120.1" y="221.1">0.40</text>
<text x="23.4" y="222.8">20</text>
<text x="51.3" y="224.4">R</text>
<text x="54.5" y="224.4">= 10kΩ</text>
<text x="117.6" y="225.1" transform="rotate(-90 117.6 225.1)">BASE EMITTER VOLTAGE, V</text>
<text x="120.1" y="227.3">0.35</text>
<text x="24.6" y="232.7">0</text>
<text x="51.8" y="228.3">R</text>
<text x="55.1" y="228.3">= 1kΩ</text>
<text x="120.1" y="233.5">0.30</text>
<text x="24.1" y="235">0.001</text>
<text x="42.1" y="238.3">COLLECTOR CURRENT, I</text>
<text x="45.7" y="235">0.01</text>
<text x="67.2" y="235">0.1</text>
<text x="69.6" y="238.3">(mA)</text>
<text x="89" y="235">1</text>
<text x="122.5" y="235.8">0.001</text>
<text x="138.7" y="235.8">0.01</text>
<text x="140.4" y="239.1">COLLECTOR CURRENT, I</text>
<text x="154.9" y="235.8">0.1</text>
<text x="167.6" y="239.1">(mA)</text>
<text x="171.4" y="235.8">1</text>
<text x="186.4" y="235.8">10</text>
</g>
<g font-size="1.9">
<text x="14.8" y="39.7">A</text>
<text x="30" y="39.7">CE</text>
</g>
<g font-size="1.8">
<text x="67.1" y="105.4">C</text>
<text x="174.8" y="105.2">CB</text>
<text x="117" y="130.7" transform="rotate(-90 117 130.7)">FE</text>
<text x="179.7" y="175.1">CBO</text>
</g>
<g font-size="1.7">
<text x="170.1" y="53">A</text>
<text x="118.1" y="61.5" transform="rotate(-90 118.1 61.5)">FE</text>
<text x="169" y="63.2">A</text>
<text x="169" y="79.4">A</text>
<text x="53.4" y="132">C</text>
<text x="52.8" y="140.5">C</text>
<text x="53" y="151.7">C</text>
<text x="118.1" y="196.5" transform="rotate(-90 118.1 196.5)">BE</text>
<text x="154.8" y="205.1">CE</text>
<text x="51.4" y="210.2">S</text>
<text x="52.8" y="224.9">S</text>
<text x="53.3" y="228.8">S</text>
<text x="67.7" y="238.8">C</text>
<text x="165.8" y="239.6">C</text>
</g>
<text font-size="1.7" fill="#fff" x="20.6" y="68.9">1</text>
<g font-size="1.4">
<text x="90.7" y="96.9" transform="rotate(-90 90.7 96.9)">09043-002</text>
<text x="191.7" y="101.4" transform="rotate(-90 191.7 101.4)">09043-005</text>
<text x="94.4" y="170.5" transform="rotate(-90 94.4 170.5)">09043-003</text>
<text x="192.7" y="171.3" transform="rotate(-90 192.7 171.3)">09043-006</text>
<text x="93.2" y="239.1" transform="rotate(-90 93.2 239.1)">09043-004</text>
<text x="191.7" y="240.3" transform="rotate(-90 191.7 240.3)">09043-008</text>
</g>
</svg>
